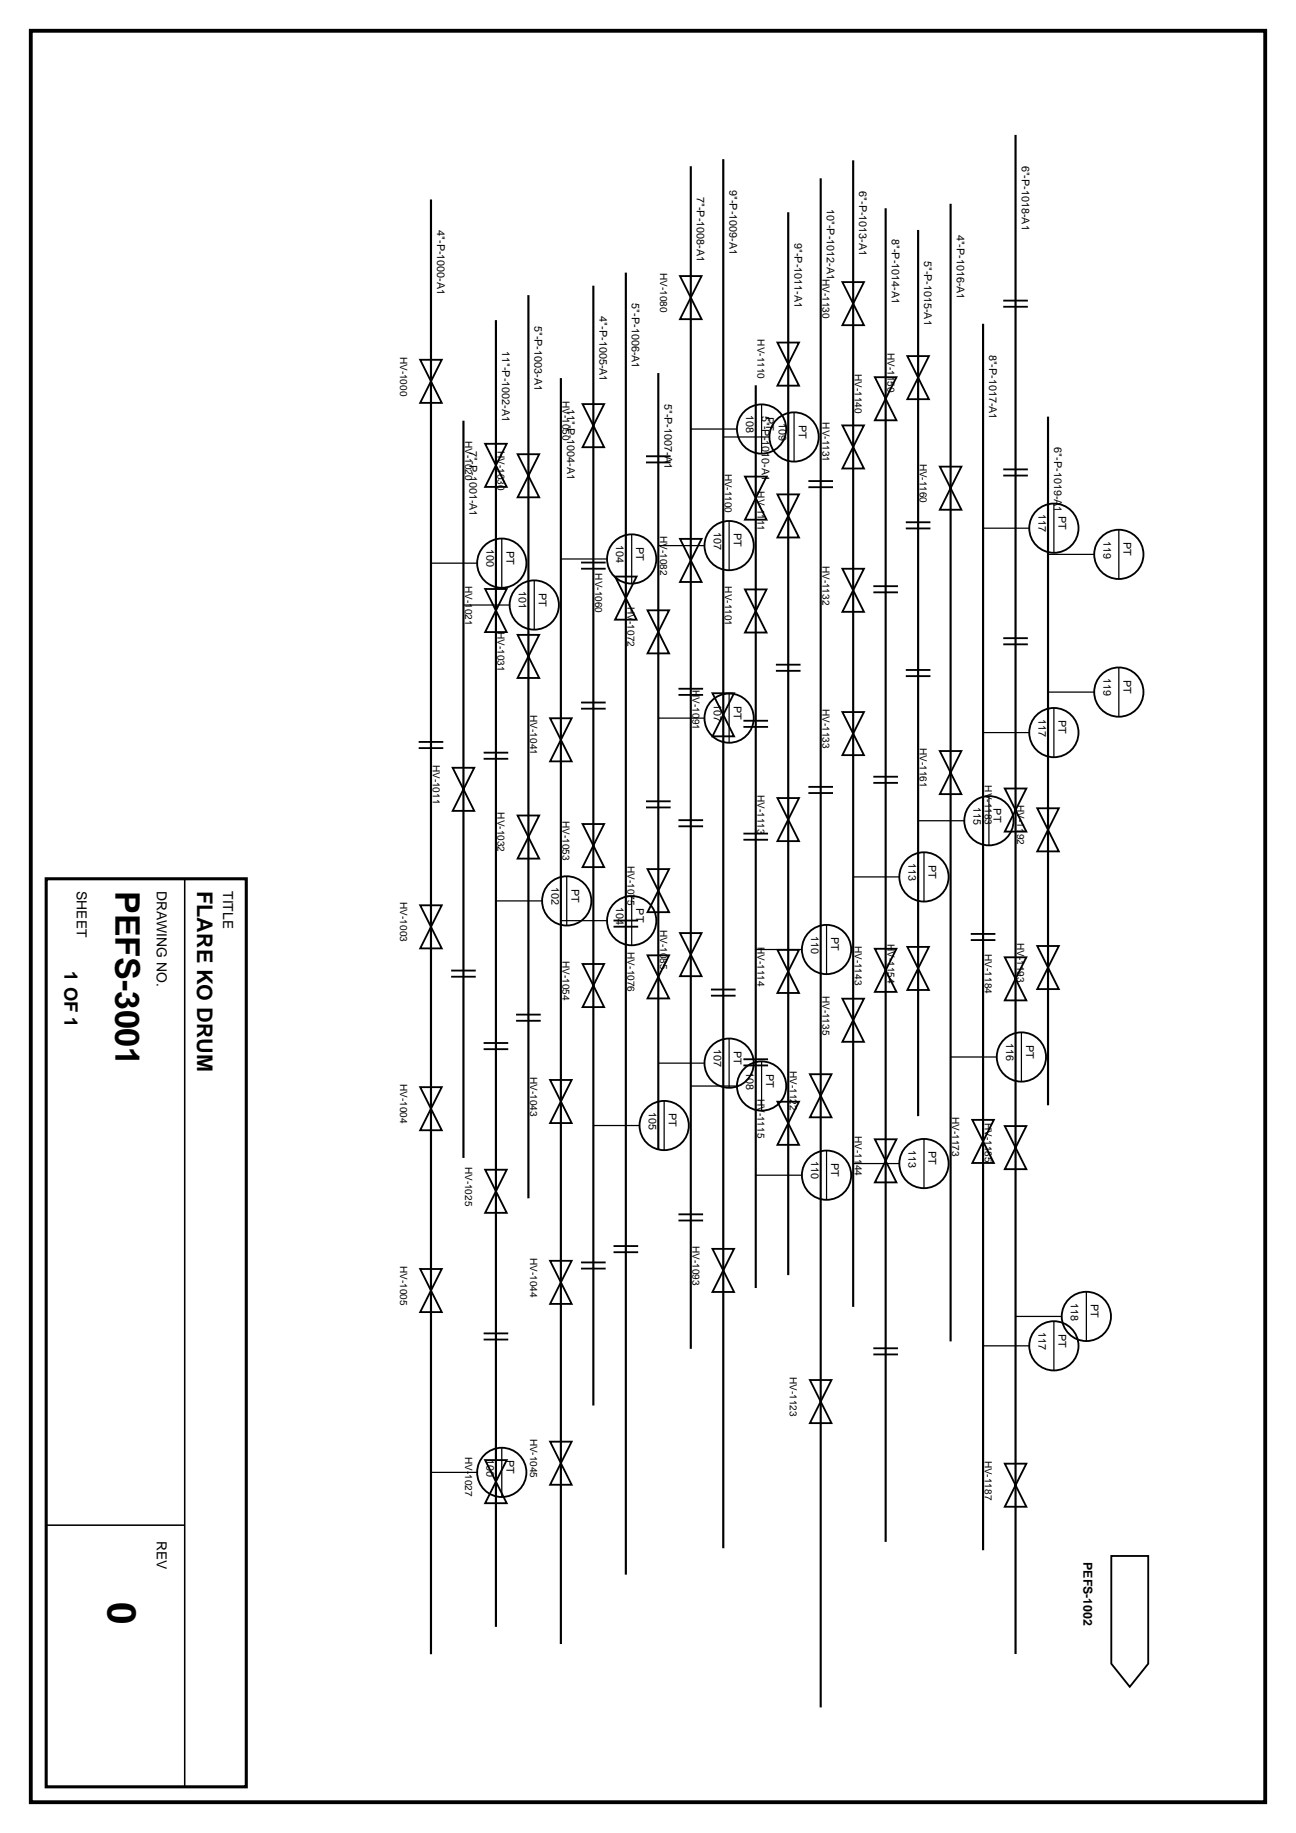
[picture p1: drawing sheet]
<svg xmlns="http://www.w3.org/2000/svg" width="297mm" height="420mm" viewBox="0 0 297 420" stroke-linecap="round" stroke-linejoin="round" font-family="sans-serif">
<path d="M7.1 7.1h282.9v406h-282.9z" fill="none" stroke="#000" stroke-width=".88" stroke-linecap="butt"/>
<g fill="none" stroke="#000" stroke-width=".49">
<path d="M158.3 38.1v271.1M165.8 36.5v318.4M195.5 36.8v262.8M232.8 30.9v348.2M98.8 45.7v333.5M180.7 48.7v243.6M188.1 40.9v350.5M203 47.7v305.7M210.4 52.7v203.1M217.9 46.7v260.8M113.7 73.4v299.5M121.1 67.6v207.1"/>
<path d="M136 65.5v256.7M143.4 62.5v298.4M225.3 74.2v281.1M106.2 96.4v169M128.6 86.7v290.1M150.9 85.5v178M173.2 88.3v206.9M240.2 95.5v157.9"/>
</g>
<g fill="none" stroke="#000" stroke-width=".42">
<path d="M155.9 63.3h4.9l-2.5 4.9zM158.3 68.2l2.5 5h-4.9zM178.2 78.5h4.9l-2.4 5zM193.1 64.7h4.9l-2.5 4.9zM195.5 69.6l2.5 4.9h-4.9zM229.9 68.9h5.7M229.9 70.3h5.7M96.3 82.5h4.9l-2.4 4.9zM98.8 87.4l2.4 4.9h-4.9zM133.5 92.6h5l-2.5 5zM136 97.6l2.5 4.9h-5zM180.7 83.5l2.4 4.9h-4.9z"/>
<path d="M193.1 97.5h4.9l-2.5 5zM200.5 86.5h5l-2.5 4.9zM203 91.4l2.5 4.9h-5zM208 81.6h4.9l-2.5 5zM210.4 86.6l2.5 4.9h-4.9zM111.2 101.7h4.9l-2.4 5zM113.7 106.7l2.4 4.9h-4.9zM118.6 104.1h5l-2.5 5zM121.1 109.1l2.5 4.9h-5zM148.1 104.6h5.6M148.1 106h5.6M170.7 109.2h5l-2.5 5z"/>
<path d="M173.2 114.2l2.5 4.9h-5zM178.2 113.3h4.9l-2.4 5zM180.7 118.3l2.4 4.9h-4.9zM185.3 110.3h5.6M185.3 111.7h5.6M195.5 102.5l2.5 4.9h-4.9zM207.6 119.7h5.7M215.4 107h4.9l-2.4 4.9zM217.9 111.9l2.4 4.9h-4.9zM229.9 107.6h5.7M229.9 109h5.7M111.2 135h4.9l-2.4 4.9z"/>
<path d="M113.7 139.9l2.4 5h-4.9zM133.2 128.9h5.6M133.2 130.4h5.6M141 132.2h4.9l-2.5 4.9zM143.4 137.1l2.5 4.9h-4.9zM148.4 139.9h5l-2.5 4.9zM155.9 123.5h4.9l-2.5 5zM158.3 128.5l2.5 4.9h-4.9zM170.7 135.1h5l-2.5 4.9zM193.1 130.4h4.9l-2.5 4.9zM195.5 135.3l2.5 4.9h-4.9zM200.2 134.4h5.6"/>
<path d="M200.2 135.8h5.6M207.6 121.1h5.7M118.6 145.5h5l-2.5 5zM121.1 150.5l2.5 4.9h-5zM150.9 144.8l2.5 5h-5zM155.5 157.9h5.6M155.5 159.3h5.6M163.3 158.9h4.9l-2.4 4.9zM173.2 140l2.5 5h-5zM177.8 152.4h5.7M177.8 153.8h5.7M207.6 153.6h5.7"/>
<path d="M207.6 155h5.7M229.9 146.3h5.7M229.9 147.7h5.7M96 170.1h5.6M96 171.5h5.6M103.8 176h4.9l-2.5 4.9zM110.8 172.5h5.7M110.8 173.9h5.7M126.1 164.6h4.9l-2.4 5zM128.6 169.6l2.4 4.9h-4.9zM133.2 161h5.6M133.2 162.4h5.6"/>
<path d="M165.8 163.8l2.4 5h-4.9zM170.4 165.2h5.6M170.4 166.6h5.6M193.1 163.2h4.9l-2.5 5zM195.5 168.2l2.5 4.9h-4.9zM200.2 178h5.6M200.2 179.4h5.6M215.4 172.2h4.9l-2.4 4.9zM217.9 177.1l2.4 4.9h-4.9zM106.2 180.9l2.5 5h-4.9zM118.6 186.9h5l-2.5 5zM121.1 191.9l2.5 4.9h-5z"/>
<path d="M133.5 188.9h5l-2.5 4.9zM136 193.8l2.5 5h-5zM148.1 183.7h5.6M148.1 185.1h5.6M148.4 199.2h5l-2.5 5zM155.5 188h5.6M155.5 189.4h5.6M170.4 191.1h5.6M170.4 192.5h5.6M178.2 182.9h4.9l-2.4 5zM180.7 187.9l2.4 4.9h-4.9zM185.3 180.4h5.6"/>
<path d="M185.3 181.8h5.6M230.3 180.7h4.9l-2.4 5zM232.8 185.7l2.4 4.9h-4.9zM237.7 185.3h5l-2.5 4.9zM240.2 190.2l2.5 5h-5zM96.3 207.5h4.9l-2.4 5zM98.8 212.5l2.4 4.9h-4.9zM140.6 211h5.7M140.6 212.4h5.7M148.4 219h5l-2.5 4.9zM150.9 204.2l2.5 4.9h-5zM155.9 213.9h4.9l-2.5 4.9z"/>
<path d="M158.3 218.8l2.5 5h-4.9zM178.2 217.7h4.9l-2.4 5zM200.5 217.5h5l-2.5 4.9zM208 217h4.9l-2.5 5zM222.5 214.1h5.6M222.5 215.5h5.6M230.3 219.4h4.9l-2.4 5zM237.7 216.8h5l-2.5 5zM103.4 222.5h5.6M103.4 223.9h5.6M110.8 239.1h5.7M118.3 232.6h5.6"/>
<path d="M118.3 234h5.6M133.5 221h5l-2.5 4.9zM136 225.9l2.5 4.9h-5zM150.9 223.9l2.5 5h-5zM162.9 226.8h5.7M162.9 228.2h5.7M180.7 222.7l2.4 4.9h-4.9zM193.1 228.9h4.9l-2.5 5zM195.5 233.9l2.5 4.9h-4.9zM203 222.4l2.5 5h-5zM210.4 222l2.5 4.9h-4.9zM232.8 224.4l2.4 4.9h-4.9z"/>
<path d="M240.2 221.8l2.5 4.9h-5zM96.3 249.2h4.9l-2.4 4.9zM98.8 254.1l2.4 5h-4.9zM110.8 240.5h5.7M126.1 247.5h4.9l-2.4 5zM128.6 252.5l2.4 4.9h-4.9zM170.4 242.8h5.6M170.4 244.2h5.6M178.2 252.5h4.9l-2.4 5zM180.7 257.5l2.4 4.9h-4.9zM185.6 246.2h5l-2.5 5zM188.1 251.2l2.5 4.9h-5z"/>
<path d="M222.8 256.7h5l-2.5 4.9zM230.3 258.1h4.9l-2.4 5zM111.2 268.1h4.9l-2.4 5zM113.7 273.1l2.4 4.9h-4.9zM155.5 278.4h5.6M155.5 279.8h5.6M200.5 261.1h5l-2.5 5zM203 266.1l2.5 4.9h-5zM225.3 261.6l2.5 5h-5zM232.8 263.1l2.4 4.9h-4.9zM96.3 290.9h4.9l-2.4 4.9zM98.8 295.8l2.4 5h-4.9z"/>
<path d="M126.1 289h4.9l-2.4 4.9zM128.6 293.9l2.4 5h-4.9zM133.2 289.4h5.6M133.2 290.8h5.6M140.6 285.6h5.7M140.6 287h5.7M163.3 286.3h4.9l-2.4 4.9zM165.8 291.2l2.4 4.9h-4.9zM110.8 305.6h5.7M110.8 307h5.7M185.6 316.3h5l-2.5 5zM200.2 309.1h5.6"/>
<path d="M200.2 310.5h5.6M111.2 334.7h4.9l-2.4 4.9zM113.7 339.6l2.4 5h-4.9zM126.1 330.5h4.9l-2.4 4.9zM128.6 335.4l2.4 4.9h-4.9zM188.1 321.3l2.5 4.9h-5zM230.3 335.5h4.9l-2.4 4.9zM232.8 340.4l2.4 5h-4.9zM254.7 356.7h8.5v24.7l-4.3 5.2-4.2-5.2z"/>
<circle cx="174.6" cy="98.3" r="5.6"/>
<circle cx="182" cy="100.2" r="5.6"/>
<circle cx="115" cy="129.1" r="5.6"/>
<circle cx="122.4" cy="138.7" r="5.6"/>
<circle cx="144.8" cy="128.1" r="5.6"/>
<circle cx="167.1" cy="125.1" r="5.6"/>
<circle cx="241.5" cy="121.1" r="5.6"/>
<circle cx="256.4" cy="127.1" r="5.6"/>
<circle cx="256.4" cy="158.6" r="5.6"/>
<circle cx="167.1" cy="164.6" r="5.6"/>
<circle cx="241.5" cy="167.9" r="5.6"/>
<circle cx="226.7" cy="188.1" r="5.6"/>
<circle cx="129.9" cy="206.5" r="5.6"/>
<circle cx="144.8" cy="211" r="5.6"/>
<circle cx="189.4" cy="217.6" r="5.6"/>
<circle cx="211.8" cy="201" r="5.6"/>
<circle cx="152.2" cy="258" r="5.6"/>
<circle cx="167.1" cy="243.7" r="5.6"/>
<circle cx="174.6" cy="248.9" r="5.6"/>
<circle cx="234.1" cy="242.3" r="5.6"/>
<circle cx="189.4" cy="269.4" r="5.6"/>
<circle cx="211.8" cy="266.7" r="5.6"/>
<circle cx="241.5" cy="308.5" r="5.6"/>
<circle cx="249" cy="301.7" r="5.6"/>
<circle cx="115" cy="337.5" r="5.6"/>
</g>
<g fill="none" stroke="#000" stroke-width=".28">
<path d="M158.3 98.3h10.6M174.6 92.7v11.3M182 94.5v11.3M165.8 100.2h10.6M167.1 119.4v11.3M241.5 115.4v11.3M98.8 129.1h10.6M106.2 138.7h10.6M115 123.4v11.3M122.4 133v11.3M128.6 128.1h10.5M144.8 122.5v11.3"/>
<path d="M150.9 125.1h10.6M225.3 121.1h10.6M240.2 127.1h10.6M256.4 121.4v11.3M167.1 159v11.3M240.2 158.6h10.6M256.4 153v11.3M150.9 164.6h10.6M225.3 167.9h10.6M241.5 162.3v11.3M210.4 188.1h10.6M211.8 195.4v11.3"/>
<path d="M226.7 182.5v11.3M113.7 206.5h10.5M128.6 211h10.5M129.9 200.9v11.2M144.8 205.4v11.3M173.2 217.6h10.6M189.4 212v11.3M195.5 201h10.6M167.1 238.1v11.2M234.1 236.6v11.3M136 258h10.6M150.9 243.7h10.6"/>
<path d="M152.2 252.3v11.3M158.3 248.9h10.6M174.6 243.3v11.3M217.9 242.3h10.6M173.2 269.4h10.6M189.4 263.7v11.3M195.5 266.7h10.6M211.8 261.1v11.3M249 296.1v11.3M225.3 308.5h10.6M232.8 301.7h10.5M241.5 302.8v11.3"/>
<path d="M98.8 337.5h10.6M115 331.9v11.2"/>
</g>
<path d="M10.6 201.4h45.8v208.2h-45.8z" fill="none" stroke="#000" stroke-width=".71" stroke-linecap="butt"/>
<path d="M42.3 201.4v208.2M10.6 349.6h31.7" fill="none" stroke="#000" stroke-width=".35"/>
<text font-size="9.2" x="24.7" y="367.2" transform="rotate(90 24.7 367.2)">0</text>
<text font-size="7.8" x="26.5" y="204.3" transform="rotate(90 26.5 204.3)">PEFS-3001</text>
<text font-size="4.9" x="45.2" y="204.3" transform="rotate(90 45.2 204.3)">FLARE KO DRUM</text>
<text font-size="4.2" x="14.8" y="222.6" transform="rotate(90 14.8 222.6)">1 OF 1</text>
<g font-size="3.2">
<text x="17.6" y="204.3" transform="rotate(90 17.6 204.3)">SHEET</text>
<text x="36" y="204.3" transform="rotate(90 36 204.3)">DRAWING NO.</text>
<text x="51.2" y="204.3" transform="rotate(90 51.2 204.3)">TITLE</text>
<text x="36" y="353.1" transform="rotate(90 36 353.1)">REV</text>
</g>
<text font-size="2.8" x="248.4" y="358.1" transform="rotate(90 248.4 358.1)">PEFS-1002</text>
<g font-size="2.5">
<text x="234.2" y="38" transform="rotate(90 234.2 38)">6&quot;-P-1018-A1</text>
<text x="159.7" y="45.2" transform="rotate(90 159.7 45.2)">7&quot;-P-1008-A1</text>
<text x="167.2" y="43.5" transform="rotate(90 167.2 43.5)">9&quot;-P-1009-A1</text>
<text x="189.5" y="47.9" transform="rotate(90 189.5 47.9)">10&quot;-P-1012-A1</text>
<text x="197" y="43.8" transform="rotate(90 197 43.8)">6&quot;-P-1013-A1</text>
<text x="100.2" y="52.8" transform="rotate(90 100.2 52.8)">4&quot;-P-1000-A1</text>
<text x="219.3" y="53.8" transform="rotate(90 219.3 53.8)">4&quot;-P-1016-A1</text>
<text x="182.1" y="55.7" transform="rotate(90 182.1 55.7)">9&quot;-P-1011-A1</text>
<text x="204.4" y="54.8" transform="rotate(90 204.4 54.8)">8&quot;-P-1014-A1</text>
<text x="211.8" y="59.8" transform="rotate(90 211.8 59.8)">5&quot;-P-1015-A1</text>
<text x="144.9" y="69.5" transform="rotate(90 144.9 69.5)">5&quot;-P-1006-A1</text>
<text x="122.5" y="74.7" transform="rotate(90 122.5 74.7)">5&quot;-P-1003-A1</text>
<text x="137.4" y="72.5" transform="rotate(90 137.4 72.5)">4&quot;-P-1005-A1</text>
<text x="115.1" y="80.4" transform="rotate(90 115.1 80.4)">11&quot;-P-1002-A1</text>
<text x="226.7" y="81.3" transform="rotate(90 226.7 81.3)">8&quot;-P-1017-A1</text>
<text x="130" y="93.7" transform="rotate(90 130 93.7)">11&quot;-P-1004-A1</text>
<text x="152.3" y="92.6" transform="rotate(90 152.3 92.6)">5&quot;-P-1007-A1</text>
<text x="171" y="95.2" transform="rotate(90 171 95.2)">108</text>
<text x="174.6" y="95.4" transform="rotate(90 174.6 95.4)">5&quot;-P-1010-A1</text>
<text x="175.6" y="95.5" transform="rotate(90 175.6 95.5)">PT</text>
<text x="178.5" y="97" transform="rotate(90 178.5 97)">109</text>
<text x="183.1" y="97.3" transform="rotate(90 183.1 97.3)">PT</text>
<text x="107.6" y="103.5" transform="rotate(90 107.6 103.5)">7&quot;-P-1001-A1</text>
<text x="241.6" y="102.6" transform="rotate(90 241.6 102.6)">6&quot;-P-1019-A1</text>
<text x="238" y="117.9" transform="rotate(90 238 117.9)">117</text>
<text x="242.6" y="118.2" transform="rotate(90 242.6 118.2)">PT</text>
<text x="111.5" y="125.9" transform="rotate(90 111.5 125.9)">100</text>
<text x="141.3" y="125" transform="rotate(90 141.3 125)">104</text>
<text x="145.8" y="125.3" transform="rotate(90 145.8 125.3)">PT</text>
<text x="163.6" y="121.9" transform="rotate(90 163.6 121.9)">107</text>
<text x="168.2" y="122.2" transform="rotate(90 168.2 122.2)">PT</text>
<text x="252.9" y="123.9" transform="rotate(90 252.9 123.9)">119</text>
<text x="257.5" y="124.3" transform="rotate(90 257.5 124.3)">PT</text>
<text x="116.1" y="126.3" transform="rotate(90 116.1 126.3)">PT</text>
<text x="118.9" y="135.5" transform="rotate(90 118.9 135.5)">101</text>
<text x="123.5" y="135.9" transform="rotate(90 123.5 135.9)">PT</text>
<text x="252.9" y="155.5" transform="rotate(90 252.9 155.5)">119</text>
<text x="257.5" y="155.8" transform="rotate(90 257.5 155.8)">PT</text>
<text x="163.6" y="161.4" transform="rotate(90 163.6 161.4)">107</text>
<text x="168.2" y="161.8" transform="rotate(90 168.2 161.8)">PT</text>
<text x="238" y="164.7" transform="rotate(90 238 164.7)">117</text>
<text x="242.6" y="165.1" transform="rotate(90 242.6 165.1)">PT</text>
<text x="223.1" y="185" transform="rotate(90 223.1 185)">115</text>
<text x="227.7" y="185.3" transform="rotate(90 227.7 185.3)">PT</text>
<text x="208.2" y="197.8" transform="rotate(90 208.2 197.8)">113</text>
<text x="126.4" y="203.3" transform="rotate(90 126.4 203.3)">102</text>
<text x="131" y="203.7" transform="rotate(90 131 203.7)">PT</text>
<text x="212.8" y="198.2" transform="rotate(90 212.8 198.2)">PT</text>
<text x="141.3" y="207.9" transform="rotate(90 141.3 207.9)">104</text>
<text x="145.8" y="208.2" transform="rotate(90 145.8 208.2)">PT</text>
<text x="185.9" y="214.5" transform="rotate(90 185.9 214.5)">110</text>
<text x="190.5" y="214.8" transform="rotate(90 190.5 214.8)">PT</text>
<text x="230.6" y="239.1" transform="rotate(90 230.6 239.1)">116</text>
<text x="235.2" y="239.5" transform="rotate(90 235.2 239.5)">PT</text>
<text x="163.6" y="240.5" transform="rotate(90 163.6 240.5)">107</text>
<text x="168.2" y="240.9" transform="rotate(90 168.2 240.9)">PT</text>
<text x="171" y="245.8" transform="rotate(90 171 245.8)">108</text>
<text x="175.6" y="246.1" transform="rotate(90 175.6 246.1)">PT</text>
<text x="148.7" y="254.8" transform="rotate(90 148.7 254.8)">105</text>
<text x="153.3" y="255.2" transform="rotate(90 153.3 255.2)">PT</text>
<text x="208.2" y="263.5" transform="rotate(90 208.2 263.5)">113</text>
<text x="212.8" y="263.9" transform="rotate(90 212.8 263.9)">PT</text>
<text x="185.9" y="266.2" transform="rotate(90 185.9 266.2)">110</text>
<text x="190.5" y="266.6" transform="rotate(90 190.5 266.6)">PT</text>
<text x="245.5" y="298.6" transform="rotate(90 245.5 298.6)">118</text>
<text x="250" y="298.9" transform="rotate(90 250 298.9)">PT</text>
<text x="238" y="305.3" transform="rotate(90 238 305.3)">117</text>
<text x="242.6" y="305.7" transform="rotate(90 242.6 305.7)">PT</text>
<text x="111.5" y="334.3" transform="rotate(90 111.5 334.3)">100</text>
<text x="116.1" y="334.7" transform="rotate(90 116.1 334.7)">PT</text>
</g>
<g font-size="2.3">
<text x="151.3" y="62.6" transform="rotate(90 151.3 62.6)">HV-1080</text>
<text x="188.5" y="64" transform="rotate(90 188.5 64)">HV-1130</text>
<text x="173.6" y="77.8" transform="rotate(90 173.6 77.8)">HV-1110</text>
<text x="91.7" y="81.8" transform="rotate(90 91.7 81.8)">HV-1000</text>
<text x="203.4" y="80.9" transform="rotate(90 203.4 80.9)">HV-1150</text>
<text x="195.9" y="85.8" transform="rotate(90 195.9 85.8)">HV-1140</text>
<text x="128.9" y="91.9" transform="rotate(90 128.9 91.9)">HV-1050</text>
<text x="106.6" y="101" transform="rotate(90 106.6 101)">HV-1020</text>
<text x="188.5" y="96.8" transform="rotate(90 188.5 96.8)">HV-1131</text>
<text x="114.1" y="103.4" transform="rotate(90 114.1 103.4)">HV-1030</text>
<text x="210.8" y="106.3" transform="rotate(90 210.8 106.3)">HV-1160</text>
<text x="166.2" y="108.5" transform="rotate(90 166.2 108.5)">HV-1100</text>
<text x="173.6" y="112.6" transform="rotate(90 173.6 112.6)">HV-1111</text>
<text x="151.3" y="122.8" transform="rotate(90 151.3 122.8)">HV-1082</text>
<text x="136.4" y="131.5" transform="rotate(90 136.4 131.5)">HV-1060</text>
<text x="188.5" y="129.7" transform="rotate(90 188.5 129.7)">HV-1132</text>
<text x="106.6" y="134.3" transform="rotate(90 106.6 134.3)">HV-1021</text>
<text x="166.2" y="134.4" transform="rotate(90 166.2 134.4)">HV-1101</text>
<text x="143.8" y="139.2" transform="rotate(90 143.8 139.2)">HV-1072</text>
<text x="114.1" y="144.8" transform="rotate(90 114.1 144.8)">HV-1031</text>
<text x="158.7" y="158.2" transform="rotate(90 158.7 158.2)">HV-1091</text>
<text x="121.5" y="163.9" transform="rotate(90 121.5 163.9)">HV-1041</text>
<text x="188.5" y="162.5" transform="rotate(90 188.5 162.5)">HV-1133</text>
<text x="210.8" y="171.4" transform="rotate(90 210.8 171.4)">HV-1161</text>
<text x="99.2" y="175.3" transform="rotate(90 99.2 175.3)">HV-1011</text>
<text x="173.6" y="182.2" transform="rotate(90 173.6 182.2)">HV-1113</text>
<text x="225.7" y="180" transform="rotate(90 225.7 180)">HV-1183</text>
<text x="233.2" y="184.6" transform="rotate(90 233.2 184.6)">HV-1192</text>
<text x="114.1" y="186.2" transform="rotate(90 114.1 186.2)">HV-1032</text>
<text x="128.9" y="188.2" transform="rotate(90 128.9 188.2)">HV-1053</text>
<text x="143.8" y="198.5" transform="rotate(90 143.8 198.5)">HV-1075</text>
<text x="91.7" y="206.8" transform="rotate(90 91.7 206.8)">HV-1003</text>
<text x="151.3" y="213.2" transform="rotate(90 151.3 213.2)">HV-1085</text>
<text x="128.9" y="220.3" transform="rotate(90 128.9 220.3)">HV-1054</text>
<text x="143.8" y="218.3" transform="rotate(90 143.8 218.3)">HV-1076</text>
<text x="173.6" y="217" transform="rotate(90 173.6 217)">HV-1114</text>
<text x="195.9" y="216.8" transform="rotate(90 195.9 216.8)">HV-1143</text>
<text x="203.4" y="216.3" transform="rotate(90 203.4 216.3)">HV-1154</text>
<text x="225.7" y="218.7" transform="rotate(90 225.7 218.7)">HV-1184</text>
<text x="233.2" y="216.1" transform="rotate(90 233.2 216.1)">HV-1193</text>
<text x="188.5" y="228.2" transform="rotate(90 188.5 228.2)">HV-1135</text>
<text x="181" y="245.5" transform="rotate(90 181 245.5)">HV-1122</text>
<text x="91.7" y="248.5" transform="rotate(90 91.7 248.5)">HV-1004</text>
<text x="121.5" y="246.8" transform="rotate(90 121.5 246.8)">HV-1043</text>
<text x="173.6" y="251.8" transform="rotate(90 173.6 251.8)">HV-1115</text>
<text x="218.3" y="256" transform="rotate(90 218.3 256)">HV-1173</text>
<text x="225.7" y="257.4" transform="rotate(90 225.7 257.4)">HV-1185</text>
<text x="195.9" y="260.4" transform="rotate(90 195.9 260.4)">HV-1144</text>
<text x="106.6" y="267.4" transform="rotate(90 106.6 267.4)">HV-1025</text>
<text x="158.7" y="285.6" transform="rotate(90 158.7 285.6)">HV-1093</text>
<text x="91.7" y="290.2" transform="rotate(90 91.7 290.2)">HV-1005</text>
<text x="121.5" y="288.3" transform="rotate(90 121.5 288.3)">HV-1044</text>
<text x="181" y="315.6" transform="rotate(90 181 315.6)">HV-1123</text>
<text x="121.5" y="329.7" transform="rotate(90 121.5 329.7)">HV-1045</text>
<text x="106.6" y="334" transform="rotate(90 106.6 334)">HV-1027</text>
<text x="225.7" y="334.8" transform="rotate(90 225.7 334.8)">HV-1187</text>
</g>
</svg>
